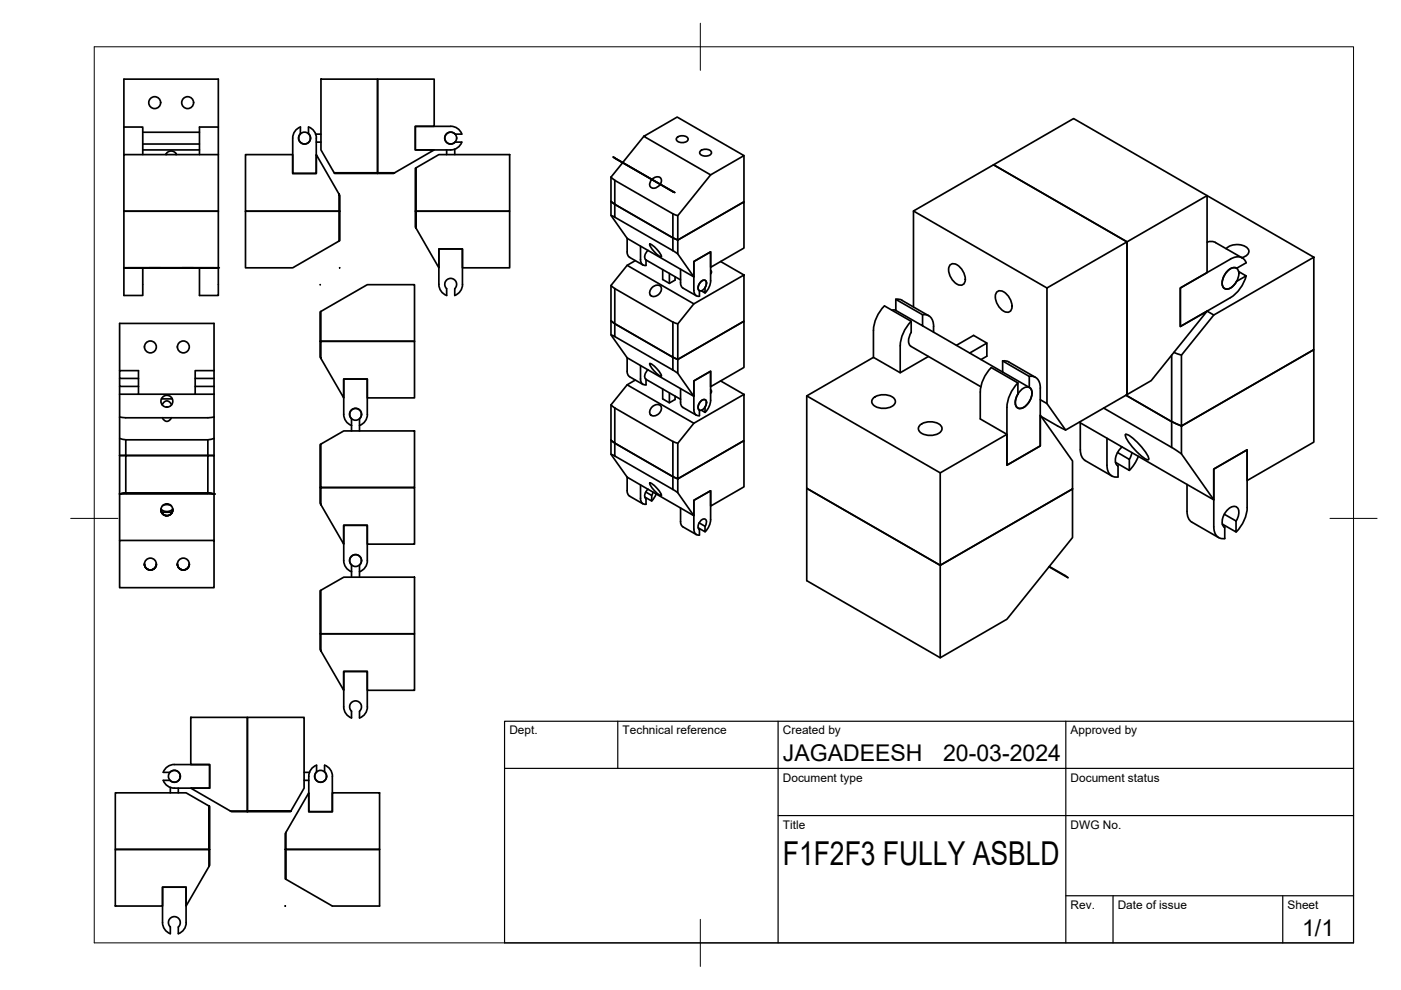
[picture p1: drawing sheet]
<svg xmlns="http://www.w3.org/2000/svg" width="297mm" height="210mm" viewBox="0 0 297 210" stroke-linecap="round" stroke-linejoin="round" font-family="sans-serif">
<!-- layer: Visible -->
<g fill="#000">
<circle cx="46.3" cy="56.8" r=".18"/>
<circle cx="25.4" cy="104.7" r=".18"/>
<circle cx="26.7" cy="104.6" r=".18"/>
<circle cx="44.1" cy="104.6" r=".18"/>
<circle cx="45.4" cy="104.7" r=".18"/>
</g>
<g fill="none" stroke="#000" stroke-width=".36">
<path d="M68.1 16.8h12v19.8h-9.3l-2.7-4.8zM26.3 26.9v5.9M26.3 26.9h4v5.9M26.3 26.9v-10.1h20v10.1M30.3 31.8h12M30.3 28h12M30.3 30.5h12M35.1 32.8a1.26 1.26 0 0 1 1.2-.8 1.26 1.26 0 0 1 1.1 .8M35.3 32.5v.3M37.3 32.5v.3M42.3 32.8v-5.9h4v5.9M46.3 32.8h-20v12h20h-20v12"/>
<path d="M46.3 32.8v29.8h-4v-5.8M62.1 29.3a2.51 2.51 0 0 1 1.6-2.4v1.5a1.26 1.26 0 0 0 0 1.8 1.26 1.26 0 0 0 1.8 0 1.26 1.26 0 0 0-.1-1.8v-1.5a2.44 2.44 0 0 1 1.7 2.4M62.1 29.3v7.5h5v-7.5M66.9 28.4h1.2M67.1 30.1h1M70.8 36.6l.1 .2h9.2v-.2h3.6l8.4-4.8h-4v-5h4v-10h-12v20h3.3l.3-.2M88.2 35.6l-.1 .1v9.1h.1v3.6l4.8 8.4v-4h5v4h10.1v-12h-20v3.3l.1 .3M88.2 35.6l4.8-2.8h15.1v12h-19.9zM94.7 31.8v1M96.4 31.6v1.2M96.5 28.4h1.4M96.5 28.4a1.26 1.26 0 0 0-1.8 0 1.26 1.26 0 0 0 0 1.8 1.26 1.26 0 0 0 1.8-.1h1.4"/>
<path d="M97.9 28.4a2.45 2.45 0 0 0-2.4-1.6h-7.4v5h7.4a2.51 2.51 0 0 0 2.4-1.7M129.5 37.5l.9 .7M130 33.3l13 7.5M130 33.3l13 7.5-.3-.2M130 33.3l.4 .2M130.3 38.2l12.4 7.1v5.1M130.3 38.2v5.1M136.5 28.9l7.1-4.1 14.1 8.2-7 4.1zM136.5 28.9l-7 8.7v5.1M138.2 38a1.16 1.16 0 0 1 2 0 1.55 1.55 0 0 1-.7 1.6 1.55 1.55 0 0 1-1.6 0 1.21 1.21 0 0 1 .3-1.5M143.5 29.2a1.54 1.54 0 0 1 2.4 .3 1.45 1.45 0 0 1-2.5 0zM148.4 32.1a1.54 1.54 0 0 1 2.5 .3 1.45 1.45 0 0 1-2.6 0z"/>
<path d="M150.7 37.1l-7 8.6v5.2M157.7 33v9.8l-14 8.1M26.3 56.8h20M26.3 56.8v5.8h4v-5.8M26.3 56.8h20zM27.1 56.8h18.4M27.1 56.8h.1M31.5 56.8h2.5zM38.5 56.8h2.5zM45.5 56.8h.1M71.9 41.2l.2 .2v3.4h-20.1v-12h10.1v4h5v-4l4.8 8.4v9.9l-9.8 5.7h-10.1v-12h20.1v6.2l-.2 .1M72 56.8h.1"/>
<path d="M129.5 42.7v3l3.5 4.8M129.5 42.7l.9 .6M129.6 45.7l.8 .3M130.3 43.3v2.8l12.4 7v-2.7M130.3 43.3l12.4 7.1M133 53.4a1.26 1.26 0 0 0 .5 1.1l2.8 1.7M133 50.5l14.1 8.2M133 56.3l14.1 8.1M133 50.5v2.9M134.7 55.3l-1.7 1-3.5 4.2v10.5l3.5 4.9M135.8 55a1.07 1.07 0 0 0 1.2 1.3v-1.2l7.3 4.2M135.8 52.2v2.8"/>
<path d="M137.4 53.1a1.44 1.44 0 0 0-.5 2M137.8 51.8a4.6 4.6 0 0 1 2.4 2.6 4.6 4.6 0 0 1-2.4-2.6zM140.5 57.2v2.1l1.4 .8 1.2-.7v-.7M141.9 58v2.1M142.7 45.3l1 .4M142.7 50.4l1 .5M142.7 53.1l1 .7M143.7 50.9l14-8.1v9.8l-7 4.1v-3.3l-3.6 2v3.3l-3.4-4.9zM144.3 57.1v2.8a1.26 1.26 0 0 0 .5 1.2l2.8 1.6M148.6 59.7a.65 .65 0 0 1 1.1 0 1.54 1.54 0 0 1-1.4 1.9 1.41 1.41 0 0 1 .3-1.9zM150.7 59.5v-6.1l-3.6 2v6.2M150.7 57.3l.1 .5-.1 .3"/>
<path d="M150.7 59.5l-.3 1.4-.9 1.2M152.8 55.4l4.9 2.9M193.7 44.7l28.3 16.4M201.4 56.3a1.26 1.26 0 0 1 2 .2 3.3 3.3 0 0 1 1 3.6 1.26 1.26 0 0 1-2-.2 3.3 3.3 0 0 1-1-3.6zM239 51.3l16.9-9.8v16.3l-5.6 3.3v8.1l5.6-3.2-11.8 14.7-5.1 3zM255.9 51.3l.8-.1 .7 .1 6 3.4M260 52.7a3.4 3.4 0 0 1 4.6 .1 1.11 1.11 0 0 1-.8 1.6l-.5 .2M260.4 57.3a1.37 1.37 0 0 1 2-.2 3.3 3.3 0 0 1-2.4 4.2 1.26 1.26 0 0 1-.8-1.8 4.2 4.2 0 0 1 1.2-2.2zM260.9 54.9l-10.6 6.2v8.1l10.6-6.1a7.9 7.9 0 0 0 3.3-4.6M260.9 54.9a2.12 2.12 0 0 1 3.3 .8M262.2 56.9a1.9 1.9 0 0 0-2.3 1 2.65 2.65 0 0 0-.3 3.2 1.85 1.85 0 0 0 2.3-.9l.3-.5M262.6 57.6l1.6 .9-2 1.2"/>
<path d="M264.2 55.7l-2 1.2M278.6 54.5l-51-29.4-16.9 9.8 28.3 16.4-28.3-16.4-17 9.8v20.4M25.4 78.6v-10h20v10M45.4 78.6v3.3M45.4 78.6h-4v1.6h4M67.9 60.4h.1M68 66l-.1 .1v6.3h20v-12h-10l-9.9 5.6v10l4.9 8.4v-4h5v4h10v-12h-20v3.3l.1 .3M93 60.3v-7.5h5v7.5M98.1 60.3a2.51 2.51 0 0 1-1.7 2.3v-1.4a1.26 1.26 0 0 0 .1-1.8 1.26 1.26 0 0 0-1.8 0 1.26 1.26 0 0 0 0 1.8v1.4a2.52 2.52 0 0 1-1.7-2.3M129.5 60.5l.9 .7M129.5 68l.9 .6M129.6 71l.8 .4"/>
<path d="M130.3 68.6v2.8l12.4 7.1M130.3 61.2l12.4 7.1v7.4l-12.4-7.1M130.3 68.6l12.4 7.1M130.3 61.2v7.4M133 78.7a1.26 1.26 0 0 0 .5 1.2l2.8 1.6M133 75.9l14.1 8.1M133 75.9v2.8M135.8 77.5v2.8a1.07 1.07 0 0 0 1.2 1.3M137.4 78.4a1.44 1.44 0 0 0-.5 2M137.8 77.1a4.6 4.6 0 0 1 2.4 2.7 4.6 4.6 0 0 1-2.4-2.7zM138.3 60.9a1.05 1.05 0 0 1 1.1-.5 1.05 1.05 0 0 1 .8 .9 1.58 1.58 0 0 1-2.3 1.3 1.23 1.23 0 0 1 .4-1.7zM142.7 75.7v2.8"/>
<path d="M142.7 68.3l1 .4M142.7 75.7l1 .5M142.7 78.5l1 .6M143.7 76.2l14-8.1v9.8l-7 4.1v-3.3l-3.6 2.1v3.2l-3.4-4.8zM147.1 64.4l10.6-6.1v9.8l-14 8.1v-7.5zM149.5 61v1.1l-.8-.4M149.5 60.9l.2-.3a.68 .68 0 0 0 .1-.9 .68 .68 0 0 0-.9-.2 1.47 1.47 0 0 0-.6 2.1v1.2a1.03 1.03 0 0 1-1.2-1.2M185.2 70.1v5.7M187.5 64.8a7.9 7.9 0 0 0-2.3 5.2M187.5 64.9l5.7 3.2v2.4M189.1 65.8h.8M189.9 63.5l5.7 3.2v2.4l-5.7-3.3z"/>
<path d="M189.9 63.5l.7-.1 .6 .3 5.7 3.2M193.2 70.5a2.67 2.67 0 0 0-.3 2.8l15 8.7M193.2 68.1a7.9 7.9 0 0 0-2.3 5.2v5.7M195.6 66.7a2.06 2.06 0 0 1 2.3 2.5v1.2M195.6 69.1l17 9.8M196.8 75.6l-5.9 3.4-5.7-3.2-14.2 8.1v19.6l28.3 16.4v19.6M202.8 73.2l3.6-2.1 2.8 1.6v2.8l-1.2 .7M209.2 72.7l-3.6 2.2M211.3 62a1.26 1.26 0 0 1 2 .2 3.3 3.3 0 0 1 1 3.6 1.26 1.26 0 0 1-2-.2 3.3 3.3 0 0 1-1-3.6zM212.6 76.5l5.6 3.3v2.3l-5.6-3.2M212.6 76.5v2.4M212.6 76.5h.7l.6 .2 5.6 3.3"/>
<path d="M218.2 79.8a2.05 2.05 0 0 1 2.4 2.5v12.2l-7.1 4.1v-12.2a8 8 0 0 1 2.3-5.2M222 61.1l17-9.8v32.4l-13.1 7.5-3.9-5.6zM248.4 75.3v14.1l-9.7-5.6 9.7 5.6v5.5l-14.4-8.4M248.9 74.7l1.6 .6M255.9 66l1.4 .8M257.3 66.8l21.3-12.3v19.6l-28.1 16.2v-15zM25.4 83.6v13M25.4 80.2v1.7h4M25.4 81.9v1.7M25.4 96.6v18M25.4 83.6h20M25.4 88.4l1.3 .2h17.4"/>
<path d="M25.4 93l1.3 .2M26.7 93.3v3.3h-1.3M26.7 93.3h17.4v3.3h-17.4v8M29.4 81.9v1.7M29.4 80.2h-4v-1.6h4v3.3M34.2 84.6h2.3M34.4 85.8a1.01 1.01 0 0 1 1-.8 1.01 1.01 0 0 1 1 .8M34.4 88.6a.98 .98 0 0 0 1 .7 .98 .98 0 0 0 .9-.7M41.4 80.2v1.7h4M41.4 81.9v1.7M45.4 88.4v8.2h-20M45.4 81.9v1.7"/>
<path d="M45.4 83.6v4.8M45.4 88.4l-1.3 .2M45.4 93l-1.3 .2M68 94.2h-.1v9.2h.1v3.6l4.9 8.4v-4h5v4h10v-12h-20v3.3l.1 .3M68 94.2l4.9-2.8h15v12h-19.9zM72.9 87.9v-7.5h5v7.5M72.9 87.8a2.51 2.51 0 0 0 1.6 2.4M74.5 91.4v-2.6a1.26 1.26 0 0 1 0-1.8 1.26 1.26 0 0 1 1.8 0 1.26 1.26 0 0 1-.1 1.8v2.6M77.9 87.8a2.51 2.51 0 0 1-1.7 2.4M129.5 93.4v2.9l3.5 4.9M129.5 85.8l.9 .7M129.5 93.3l.9 .6"/>
<path d="M129.6 96.3l.8 .4M130.3 94v2.7l12.4 7.1M130.3 94l12.4 7.1v2.7M130.3 86.5v7.5M130.3 86.5l12.4 7.1M133 81.6l14.1 8.1M134.7 80.6l-1.7 1-3.5 4.2v7.6M136.9 80.4l7.4 4.3M137 80.4v1.2M138.3 86.2a1.05 1.05 0 0 1 1.1-.4 1.05 1.05 0 0 1 .8 .8 1.58 1.58 0 0 1-2.3 1.3 1.23 1.23 0 0 1 .4-1.7zM140.5 82.5v2.1l1.4 .8 1.2-.7v-.7M141.9 83.3v2.1"/>
<path d="M142.7 93.6v7.5l-12.4-7.1M142.7 93.6l1 .4M144.3 82.4v2.8a1.26 1.26 0 0 0 .5 1.2l2.8 1.6M147.1 89.7l10.6-6.1v9.8l-14 8.1v-7.5zM148.6 85a.65 .65 0 0 1 1.1 0 1.54 1.54 0 0 1-1.4 1.9 1.41 1.41 0 0 1 .3-1.9zM149.5 86.3v1.1l-.8-.4M149.5 86.3l.2-.4a.68 .68 0 0 0 .1-.9 .68 .68 0 0 0-.9-.2 1.47 1.47 0 0 0-.6 2.2v1.1a1.03 1.03 0 0 1-1.2-1.2M150.7 84.9v-6.2l-3.6 2.1v6.1M150.7 82.6l.1 .5-.1 .3M150.7 84.8l-.3 1.4-.9 1.2M152.8 80.8l4.9 2.8M171 83.9l28.3 16.4"/>
<path d="M185.2 84.4a3.4 3.4 0 0 1 4.6 .4 1.26 1.26 0 0 1-1.2 1.6 3.3 3.3 0 0 1-3.7-.9v-.7zM195 90.2a3.4 3.4 0 0 1 4.6 .3 1.26 1.26 0 0 1-1.1 1.6 3.3 3.3 0 0 1-3.7-.9v-.7zM216.6 82.6a1.37 1.37 0 0 1 2-.2 3.3 3.3 0 0 1-2.5 4.2 1.26 1.26 0 0 1-.8-1.8 4.2 4.2 0 0 1 1.3-2.2zM218.2 82.1a1.9 1.9 0 0 1 .3 2.5 2.65 2.65 0 0 1-2.6 1.9 1.85 1.85 0 0 1-.4-2.4l.3-.6v-2.3l-5.6-3.3a7.9 7.9 0 0 0-2.4 5.2v5.7l5.7 3.3M220.6 84.7l1.4 .9M220.8 88.3l5.1 2.9M228.9 89.5l.1 .2M229 89.7l28.3 16.3M229 89.7l.1 5.7a2.6 2.6 0 0 0 1 2.2l5.6 3.3M234.7 92.9v5.7a2.12 2.12 0 0 0 2.3 2.5l-.1-2.4M236.9 95.9l2.5 1.5v2.3l-2.9-1.7M237.9 94.8a3.3 3.3 0 0 0-1.1 3.8l.2 .2"/>
<path d="M238.6 92.1a3.7 3.7 0 0 1 2.4 1.6l2 2.4a1.61 1.61 0 0 1 .5 1.4 3.7 3.7 0 0 1-2.4-1.6l-2-2.4a1.61 1.61 0 0 1-.5-1.4zM240 96l-.6 1.4M241.3 96.7l-.8 1.7-1.1 1.3M248.4 89.4l2.1 .9M248.4 94.9l2.1 1.3M250.5 90.3l28.1-16.2v19.6l-14.2 8.2v-6.5l-7.1 4.1v6.5l-6.8-9.8zM25.4 114.6h20v10h-20zM26.7 104.6h17.4M26.7 104.6l-1.3 .1M26.7 104.6h-.5h18.4h-.5l1.3 .1M33.1 119.6a1.26 1.26 0 0 1-1.2 1.3 1.26 1.26 0 0 1-1.3-1.3M34.1 107.9a1.59 1.59 0 0 0 2.5 0"/>
<path d="M34.2 108.6h2.3M34.4 108.6v.2M34.5 107.2l.9-.2 .9 .2M36.4 108.6v.2M36.6 108.1h.1M36.6 108.1a1.26 1.26 0 0 1-1.2 1.2 1.26 1.26 0 0 1-1.3-1.2 1.26 1.26 0 0 0 1.3 1.2M40.1 119.6a1.26 1.26 0 0 1-1.2 1.3 1.26 1.26 0 0 1-1.3-1.3M44.1 104.6v-8h1.3v8.1M45.4 104.7v9.9M72.9 118.9v-7.5h5v7.5M72.9 118.9a2.51 2.51 0 0 0 1.6 2.3M77.9 118.9a2.51 2.51 0 0 1-1.7 2.3"/>
<path d="M133 104a1.26 1.26 0 0 0 .5 1.2M133 101.2l14.1 8.1M133 101.2v2.8M133.5 105.2l2.8 1.6M135.8 105.7a1.1 1.1 0 0 0 1.2 1.2l-.1-1.2M135.8 102.8v2.9M136.9 104.3l1.3 .7v1.2l-1.5-.8M137.4 103.7a1.41 1.41 0 0 0-.4 2M137.8 102.4a4.6 4.6 0 0 1 2.4 2.7 4.6 4.6 0 0 1-2.4-2.7zM138.5 104.3l-.3 .7M139.1 104.7l-.9 1.5M142.7 101.1l1 .4"/>
<path d="M142.7 103.8l1 .7M143.7 101.5l14-8.1v9.8l-7 4.1v-3.3l-3.6 2.1v3.2l-3.4-4.8zM144.3 107.7v2.9a1.26 1.26 0 0 0 .5 1.1l2.8 1.6M147.1 112.2a1.07 1.07 0 0 0 1.2 1.2l-.1-1.1M148.2 110.9l1.3 .7v1.1l-1.5-.8M149.5 111.6l.2-.4a.68 .68 0 0 0 .1-.8 .68 .68 0 0 0-.9-.3 1.47 1.47 0 0 0-.6 2.2M150.7 110.2v-6.2l-3.6 2.1v6.1M150.7 110.1l-.3 1.4-.9 1.2M171 103.5l28.3 16.4 28.1-16.2v10.3l-13.9 17.3-14.2 8.2-28.3-16.4zM199.3 100.3l14.2-8.2v6.5l7.1-4.1v-6.5l6.8 9.7v6l-28.1 16.2zM251.7 102.7v5.7a2.6 2.6 0 0 0 1 2.3l5.7 3.3M259.6 109l2.5 1.5v2.3l-3-1.7"/>
<path d="M262.1 110.5a2.55 2.55 0 0 0 .2-2.9 1.54 1.54 0 0 0-2.1 .6 3.1 3.1 0 0 0-.8 3.4l.3 .2M264.4 107.6v-12.2l-7.1 4.1v12.2a2.13 2.13 0 0 0 2.4 2.5l-.1-2.4M264.4 107.6a7.9 7.9 0 0 1-2.3 5.2M68 125.2l-.1 .1v9.1h.1v3.6l4.9 8.4v-4h5v4h10v-12h-20v3.3l.1 .3M68 125.2l4.9-2.8h15v12h-19.9zM74.5 122.4v-2.6a1.26 1.26 0 0 1 0-1.8 1.26 1.26 0 0 1 1.8 0 1.26 1.26 0 0 1-.1 1.8v2.6M222.5 120.1l3.9 2.4-4-2.3M40.4 152.1h12.1v19.9h-3.7l-8.4-4.9h4v-5h-4zM72.9 149.9v-7.5h5v7.5M77.9 149.9a2.51 2.51 0 0 1-1.7 2.3v-1.4a1.25 1.25 0 0 0 .1-1.8 1.25 1.25 0 0 0-1.8 0 1.25 1.25 0 0 0 0 1.8v1.4a2.52 2.52 0 0 1-1.6-2.3M34.6 163.8h1.4M36 163.7a1.26 1.26 0 0 1 1.8 0 1.26 1.26 0 0 1 0 1.8 1.26 1.26 0 0 1-1.8 0l-1.4-.1a2.51 2.51 0 0 0 2.4 1.7h7.4v-5h-7.4a2.45 2.45 0 0 0-2.4 1.6"/>
<path d="M36.1 167v1.1M37.8 167.1v1M44.3 170.9l.1 .1v9.1h-.1v-9.2l-4.8-2.8h-15.1v12h20v3.3l-.1 .3M48.8 172l.3 .1h3.4v-20h12v15l-2.8 4.9h-9.2v.1h9.1l.1-.1M60.6 176.5l-.1 .3v3.3M64.5 163.8h1.1M64.5 165.5h1M65.5 168.1v4h5v-4h10v12h-19.9v-3.6zM68.8 162.3v1.4M68.8 162.2a2.51 2.51 0 0 1 1.7 2.4M68.8 163.7a1.25 1.25 0 0 1 .1 1.8 1.25 1.25 0 0 1-1.8 0 1.25 1.25 0 0 1 0-1.8v-1.5a2.51 2.51 0 0 0-1.6 2.4v7.5h5v-7.5M24.4 180.1h19.9v3.6l-4.8 8.4v-4h-5v4h-10.1z"/>
<path d="M34.5 195.6v-7.5h5v7.5M34.5 195.6a2.51 2.51 0 0 0 1.6 2.4v-1.5a1.26 1.26 0 0 1 0-1.8 1.26 1.26 0 0 1 1.8 0 1.26 1.26 0 0 1-.1 1.8M37.8 196.5v1.5M39.5 195.6a2.51 2.51 0 0 1-1.7 2.4M60.5 192.1h.1M60.5 180.1h20v12h-10l-9.9-5.7M60.5 180.1h.1v6.3l-.1-.1z"/>
<circle cx="32.8" cy="21.8" r="1.26"/>
<circle cx="39.8" cy="21.8" r="1.26"/>
<circle cx="64.6" cy="29.3" r="1.26"/>
<circle cx="95.6" cy="29.3" r="1.26"/>
<circle cx="31.9" cy="73.6" r="1.26"/>
<circle cx="38.9" cy="73.6" r="1.26"/>
<circle cx="35.4" cy="85.1" r="1.26"/>
<circle cx="75.4" cy="87.8" r="1.26"/>
<circle cx="31.9" cy="119.6" r="1.26"/>
<circle cx="35.4" cy="108.1" r="1.26"/>
<circle cx="38.9" cy="119.6" r="1.26"/>
<circle cx="75.4" cy="118.9" r="1.26"/>
<circle cx="37" cy="164.6" r="1.26"/>
<circle cx="68" cy="164.6" r="1.26"/>
</g>
<!-- layer: BORDER -->
<path d="M20 9.9h267v190h-267zM148.5 4.9v10M15 109.9h10M282 109.9h10M148.5 194.9v10" fill="none" stroke="#000" stroke-width=".21"/>
<!-- layer: TITLEBLOCK -->
<path d="M107 152.9h180v47h-180zM131 152.9v10M165 152.9v47M226 152.9v47M107 162.9h180M165 172.9h122M226 189.9h61M236 189.9v10M272 189.9v10" fill="none" stroke="#000" stroke-width=".25"/>
<text font-size="7" x="166" y="183.4">F1F2F3 FULLY ASBLD</text>
<g font-size="4.9">
<text x="166" y="161.4">JAGADEESH</text>
<text x="200" y="161.4">20-03-2024</text>
<text x="276.1" y="198.6">1/1</text>
</g>
<g font-size="2.5">
<text x="108" y="155.7">Dept.</text>
<text x="132" y="155.7">Technical reference</text>
<text x="166" y="155.7">Created by</text>
<text x="227" y="155.7">Approved by</text>
<text x="166" y="165.7">Document type</text>
<text x="227" y="165.7">Document status</text>
<text x="166" y="175.7">Title</text>
<text x="227" y="175.7">DWG No.</text>
<text x="227" y="192.7">Rev.</text>
<text x="237" y="192.7">Date of issue</text>
<text x="273" y="192.7">Sheet</text>
</g>
</svg>
